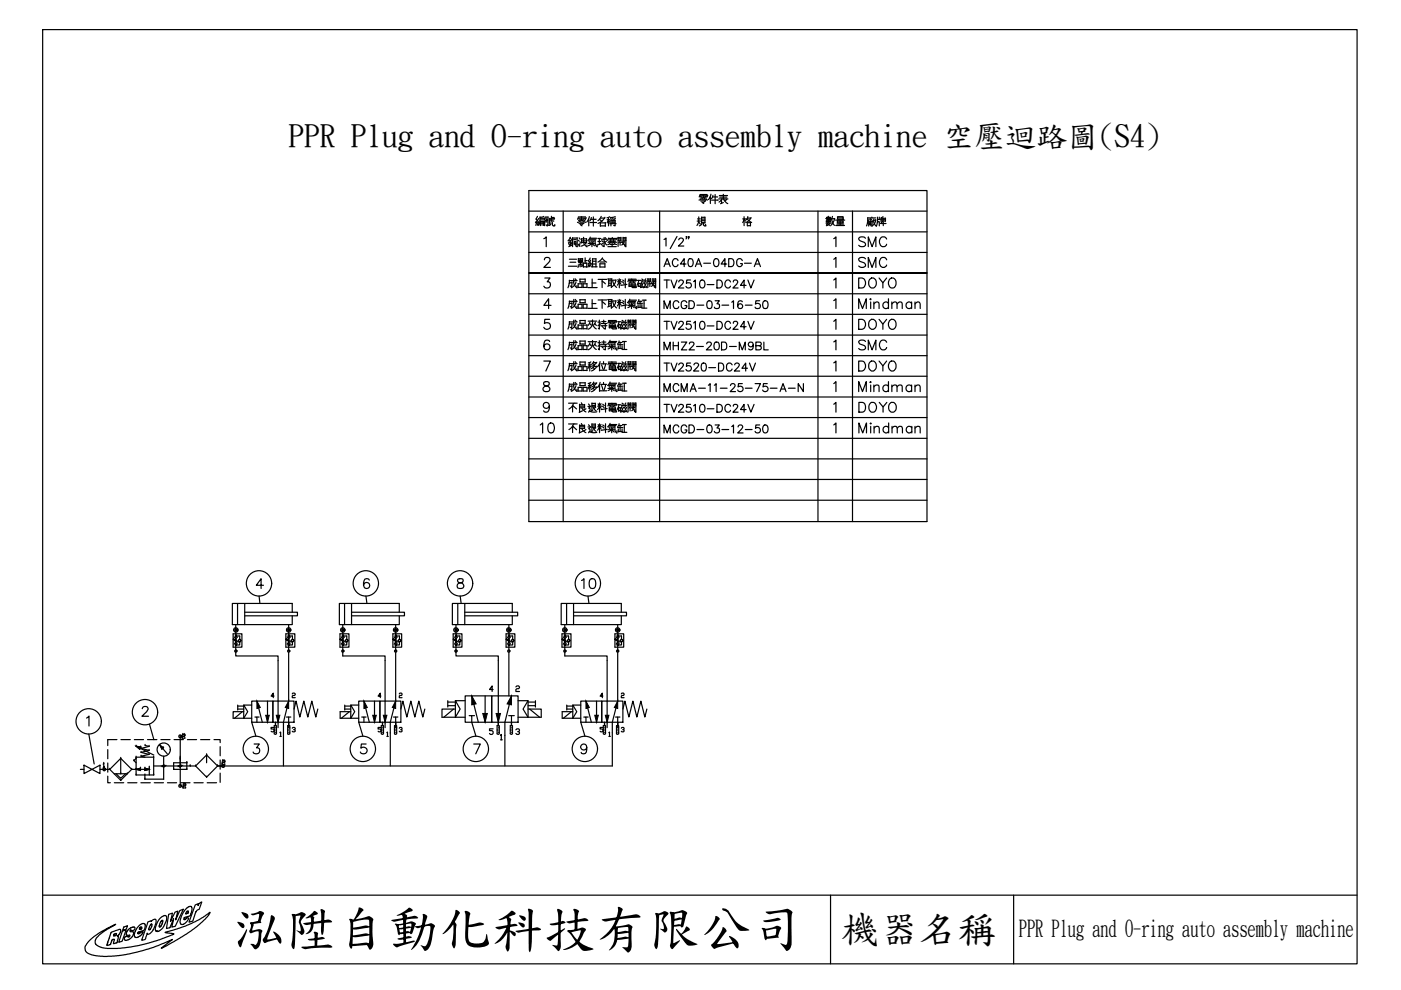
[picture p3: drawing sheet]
<svg xmlns="http://www.w3.org/2000/svg" width="297mm" height="210mm" viewBox="0 0 297 210" stroke-linecap="round" stroke-linejoin="round" font-family="sans-serif">
<path d="M9 6.3h278.7v198.1h-278.7z" fill="none" stroke="#000" stroke-width=".25"/>
<g fill="none" stroke="#000" stroke-width=".25">
<path d="M46.7 162.4h83.1M9 189.8h278.7M18.9 199.5l2.2-1.7 3.4-1.8-2.4 1.4-1.6 1.4-.3 .6v.6l.3 .4 1 .5 1.3 .2h2.8l3.9-.6 4.3-1.2 2.8-1.1 .3-.2-1.9-.3 3.1-.9 2.5-1 1.9-1 2.1-1.3-1 1.3-2.5 2.1-3 2-3.8 2.2 2.3-1.9-4.1 1.7-5.2 1.4-3.6 .4h-2.9l-1.8-.4-.9-.7v-1zM22.8 200h.1M24.2 198a.24 .24 0 0 1 .4-.1 .24 .24 0 0 1 .1 .3l-.2 .1a.24 .24 0 0 1-.2 .2 .24 .24 0 0 1-.2-.2zM25 198.6h.1M25 198.6l-.2 1.3-.7 .2 .1-.9h-.3l-.2 .2-.3 .9h-.3a.24 .24 0 0 1-.2 .2 .24 .24 0 0 1-.2-.2l.1-.3M25 198.6l-.1-.1 .4-.4 .3-.8a.26 .26 0 0 0-.1-.3 .26 .26 0 0 0-.4 .1l-1.5 .6-.8 2.3M25.9 197.4l.8-.2-.8 2.4-.7 .2zM26.2 196.6l.8-.3-.2 .7-.8 .2zM27.5 198.4h.1M27.6 197.3h.1"/>
<path d="M27.6 197.3a.3 .3 0 0 0 .2 .3 .3 .3 0 0 0 .3-.1l.2 .1v.5l-.2 .5-.6 .5-.6 .3h-.4l-.1-.2v-.4l.3-.2a.27 .27 0 0 1 .3-.1 .27 .27 0 0 1 .2 .2l.3-.3M27.6 197.3l.2-.1a.45 .45 0 0 0 .7 0 .45 .45 0 0 0-.1-.7l-1.2 .5-.5 .9a.46 .46 0 0 0 .7 .4l.1 .1M29.5 196.2l.9-.4a.67 .67 0 0 1 .3 1.1 .78 .78 0 0 1-.9 .6l-.3 .1a.23 .23 0 0 0-.3 .2 .23 .23 0 0 0 .2 .2 .23 .23 0 0 0 .3-.2l.7-.2-.8 .9-.5 .3-.5-.2-.1-.6 .1-.5zM29.7 196.6a.21 .21 0 0 1 .4 .1 .21 .21 0 0 1-.2 .2v.1a.2 .2 0 0 1-.4 0 .2 .2 0 0 1 .2-.3zM29.9 196.9h.1M31.4 195.5l.7-.3v.2l.4-.4 .4-.1a1.75 1.75 0 0 1-.2 1.9l-.9 1.2-.3 .1-.3-.3-.3 .9a.52 .52 0 0 1-.4 .6l-.5 .1zM32 196a.25 .25 0 0 1 .3 .1 .25 .25 0 0 1-.1 .3l-.3 .5a.21 .21 0 0 1-.3 .3 .21 .21 0 0 1 0-.4zM33.3 197.5h.1M33.8 194.8l1-.6a.53 .53 0 0 1 .6 .2 .53 .53 0 0 1-.1 .6l-.8 1.8-.8 .6-.5 .1-.3-.3 .1-.6zM34.2 195.3a.21 .21 0 0 1 .3-.1 .21 .21 0 0 1 0 .3l-.4 .9a.21 .21 0 0 1-.4 .1 .21 .21 0 0 1 .1-.4zM35.8 193.9l.8-.3-.5 1.8 1-2 .6-.2-.5 1.8 .9-1.9 .8-.3-1.7 3.6-.8 .2 .4-1.8-.8 1.9-.7 .2zM39.5 192.6l.7-.4a.61 .61 0 0 1 .5 .4 .61 .61 0 0 1-.1 .6l-.3 1-1.2 .4a.26 .26 0 0 0-.2 .3 .26 .26 0 0 0 .4 .2 .26 .26 0 0 0 .1-.4h.1a.27 .27 0 0 1 .4 0 .27 .27 0 0 1-.1 .4l-.9 .9h-.5l-.2-.3v-.7l.3-.8 .3-.8z"/>
<path d="M39.6 193.3a.22 .22 0 0 1 .4 .1 .22 .22 0 0 1-.3 .2l-.3 .1zM41.4 191.9l.7-.3-.1 .4 .2-.4 .6-.4-.7 1.6a1.22 1.22 0 0 0-.8 1.3l-.4 1.2-.8 .2zM176.1 189.8v14.6M214.9 189.8v14.6"/>
</g>
<!-- layer: CONNECTIONS -->
<g fill="none" stroke="#000" stroke-width=".25">
<circle cx="50" cy="133.6" r=".46"/>
<circle cx="50" cy="138" r=".22"/>
<circle cx="50" cy="133.6" r=".22"/>
<circle cx="61.2" cy="133.6" r=".46"/>
<circle cx="61.2" cy="138" r=".24"/>
<circle cx="61.2" cy="133.5" r=".24"/>
<circle cx="72.7" cy="133.6" r=".46"/>
<circle cx="72.7" cy="138" r=".24"/>
<circle cx="72.7" cy="133.5" r=".24"/>
<circle cx="83.9" cy="133.6" r=".22"/>
<circle cx="83.9" cy="138" r=".22"/>
<circle cx="83.9" cy="133.6" r=".47"/>
<circle cx="96.7" cy="138" r=".22"/>
<circle cx="96.7" cy="133.6" r=".22"/>
<circle cx="96.7" cy="133.6" r=".47"/>
<circle cx="107.9" cy="133.6" r=".24"/>
<circle cx="107.9" cy="138" r=".22"/>
<circle cx="107.9" cy="133.6" r=".47"/>
<circle cx="119.8" cy="133.6" r=".46"/>
<circle cx="119.8" cy="138" r=".24"/>
<circle cx="119.8" cy="133.5" r=".24"/>
<circle cx="131" cy="138" r=".22"/>
<circle cx="131" cy="133.6" r=".22"/>
<circle cx="131" cy="133.6" r=".47"/>
<circle cx="38.2" cy="156.1" r=".3"/>
<circle cx="22.1" cy="163.1" r=".29"/>
<circle cx="38.2" cy="166.6" r=".3"/>
<circle cx="47.3" cy="162.4" r=".3"/>
</g>
<!-- layer: 1 -->
<g fill="none" stroke="#000" stroke-width=".25">
<path d="M49.4 134.4h1.9v2.8h-1.9zM49.5 135.5l.4 .3-.4-.3 .5 .2-.1 .2zM49.6 135.1a1.01 1.01 0 0 1 0 1.5M49.9 135.8l-.4-.3 .4 .4 .1-.2-.5-.2 1 .7M50 136.8h.1M50 134.8v.1zM50 132.4v6.7h9v15.2M50 134.8h.8v.8M50.1 134.8h.1M50.4 135.1a1.01 1.01 0 0 0-.1 1.4M50.4 127.9v4.5M50.4 135.8l.4 .4 .4-.4"/>
<path d="M50.8 136.2v.6h-.8M51.9 129.8h11.2v.8h-11.2M51.9 127.9v4.5M60.6 134.4h1.9v2.8h-1.9zM60.6 135.5l.5 .3-.5-.3 .6 .2-.1 .2zM60.9 135.1a1.01 1.01 0 0 1 0 1.5M61.1 136.7l.2 .1zM61.2 136.8h.1M61.2 134.8h.1M61.2 135.8l-.6-.3 .5 .4 .1-.2-.6-.2 1.2 .7M61.2 134.8h.8v.8M61.2 132.4v5.6"/>
<path d="M61.2 138.3v10.3l-1.1 4.5v9.3M61.3 134.8h.1M61.6 135.1a.93 .93 0 0 0-.1 1.4M61.7 135.8l.3 .4 .4-.4M62 129.8v-1.9h-12.7v4.5h12.7v-1.8M62 136.2v.6h-.8M72.1 134.4h1.9v2.8h-1.9zM72.1 135.5l.4 .3-.4-.3 .5 .2-.1 .2zM72.3 135.1a1.01 1.01 0 0 1 0 1.5M72.6 136.7l.2 .1zM72.7 136.8h.1M72.6 135.8l-.5-.3 .5 .4 .1-.2-.6-.2 1.1 .7"/>
<path d="M72.7 134.8v.1zM72.7 132.4v6.7h8.9v15.2M72.7 134.8h.8v.8M72.7 134.8h.1M72.8 134.8h.1M73.1 135.1a.93 .93 0 0 0-.1 1.4M73.1 127.9v4.5M73.1 135.8l.4 .4 .4-.4M73.5 136.2v.6h-.8M74.5 129.8h11.3v.8h-11.3M74.5 127.9v4.5M83.3 134.4h1.9v2.8h-1.9z"/>
<path d="M83.3 135.5l.5 .3-.5-.3 .5 .2v.2zM83.6 135.1a1.01 1.01 0 0 1 0 1.5M83.8 134.8l.2 .1h-.2zM83.9 136.8h.1M83.8 134.8l.1 .1zM83.8 135.8l-.5-.3 .5 .4 .1-.2-.6-.2 1.1 .7M83.9 134.8h.8v.8M83.9 132.4v5.6M83.9 138.3v10.3l-1.2 4.5v9.3M83.9 134.8h.1M84 134.8h.1M84.2 135.1a.97 .97 0 0 0 0 1.4"/>
<path d="M84.4 135.8l.3 .4 .4-.4M84.7 129.8v-1.9h-12.7v4.5h12.7v-1.8M84.7 136.2v.6h-.8M96.1 134.4h1.8v2.8h-1.8zM96.1 135.5l.4 .3-.4-.3 .5 .2-.1 .2zM96.3 135.1a1.01 1.01 0 0 1 0 1.5M96.6 134.8l.2 .1h-.2zM96.7 136.8h.1M96.6 134.8l.1 .1zM96.6 135.8l-.5-.3 .5 .4 .1-.2-.6-.2 1.1 .7M96.7 132.4v6.7h8.9v14.8M96.7 134.8h.8v.8"/>
<path d="M96.8 134.8h.1M97 135.1a.97 .97 0 0 0 0 1.4M97.1 127.9v4.5M97.1 135.8l.4 .4 .4-.4M97.5 136.2v.6h-.8M98.5 129.8h11.3v.8h-11.3M98.5 127.9v4.5M107.3 134.4h1.9v2.8h-1.9zM107.3 135.5l.5 .3-.5-.3 .6 .2-.1 .2zM107.5 135.1a.97 .97 0 0 1 .1 1.5M107.9 136.8h.1M107.9 135.8l-.6-.3 .5 .4 .1-.2-.6-.2 1.1 .7"/>
<path d="M107.9 132.4v5.6M107.9 138.3v9.2M107.9 134.8h.8v.8M107.9 134.8h.1M108 134.8h.1M108.2 135.1a.97 .97 0 0 0 0 1.4M108.4 135.8l.3 .4 .3-.4M108.6 129.8v-1.9h-12.7v4.5h12.7v-1.8M108.7 136.2v.6h-.8M119.2 134.4h1.9v2.8h-1.9zM119.2 135.5l.4 .3-.4-.3 .5 .2-.1 .2zM119.4 135.1a1.01 1.01 0 0 1 0 1.5"/>
<path d="M119.7 136.7l.1 .1zM119.8 136.8h.1M119.7 135.8l-.5-.3 .5 .4 .1-.2-.6-.2 1.1 .7M119.7 134.8v.1zM119.7 132.4v6.7h9v15.2M119.7 134.8h.9v.8M119.8 134.8h.1M119.9 134.8h.1M120.1 135.1a.93 .93 0 0 0 0 1.4M120.1 127.9v4.5M120.2 135.8l.4 .4 .3-.4M120.6 136.2v.6h-.9"/>
<path d="M121.6 129.8h11.2v.8h-11.2M121.6 127.9v4.5M130.4 134.4h1.8v2.8h-1.8zM130.4 135.5l.4 .3-.4-.3 .5 .2-.1 .2zM130.6 135.1a1.01 1.01 0 0 1 0 1.5M130.9 134.8l.1 .1h-.1zM131 136.8h.1M130.9 134.8l.1 .1zM130.9 135.8l-.5-.3 .5 .4 .1-.2-.6-.2 1.1 .7M131 134.8h.8v.8M131 132.4v5.6M131 138.3v10.3l-1.2 4.5v9.3"/>
<path d="M131 134.8h.1M131.1 134.8h.1M131.3 135.1a.97 .97 0 0 0 0 1.4M131.4 135.8l.4 .4 .4-.4M131.7 129.8v-1.9h-12.7v4.5h12.7v-1.8M131.8 136.2v.6h-.8M22.8 158.9v2M24.8 156.8h-2v1.3M25.6 156.8h2M28.5 156.8h1.9M28.9 158.2l3.7 1.9M28.9 158.2h.1"/>
<path d="M28.9 158.2l.7 .6M28.9 158.2l.9 .2M29.6 158.8h.1M29.8 158.4h.1M29.8 158.4l-.2 .4M29.9 159.5h.1M29.9 158.7h.1M29.9 159.5l1.7 .4M29.9 158.7l1.7 .4M30.8 158h.1M30.8 158l.8 .3M31.3 156.8h2"/>
<path d="M31.6 159.1h.1M31.6 158.3h.1M31.6 159.9h.1M31.6 159.1l-1.7 .4M31.6 158.3l-1.7 .4M31.6 159.9l-1.7 .4M33.9 158h.1M33.9 158l.8 .6M33.9 158l.4 .8M34 158.1l1.5 1.8M34.1 156.8h2M34.3 158.8h.1"/>
<path d="M34.7 158.6h.1M34.7 158.6l-.4 .2M36.9 156.8h2M38.2 156.1h.1M38.2 156.1v10.5M38.6 156.3h.1M38.6 156.5h.1M38.6 156.3v.2M38.6 156.5h.6M38.8 155.7h.1M38.8 156.1h.1M38.8 155.7l-.2 .1"/>
<path d="M38.8 155.7h.3M38.8 156.1h.3M38.8 156.1l-.2 .2M39.1 155.7h.1M39.1 156.1h.1M39.1 155.7l.1 .1M39.2 155.8h.1M39.2 156h.1M39.2 156.5h.1M39.2 155.8v.2M39.2 156l-.1 .1M39.7 156.8h2"/>
<path d="M42.5 156.8h2M45.4 156.8h1.3v.7M46.7 158.3v1.9M50.4 149.5v1.1M50.4 149.7h1.3M50.4 150.3h1.3M51.4 150.9l-1.7 1.4M51.7 149.5v2.8h1.7M53.4 148.6h4.5v4.5h-4.5zM53.4 149.5h-1.7l.8 1.4-.8 1.4h-2.3v-1.4h2.3M54 152h.5v1.1M54.5 148.6l1.1 4.5"/>
<path d="M54.5 152h.4M56.7 148.6v4.5M57.9 148.6h4.4v4.5h-4.4zM58.2 153.9h.4v1.7l-.2 .1-.2-.1zM58.2 154.8h.2M58.4 154.3h.2M58.4 155.3h.2M58.4 153.1v.8M60.7 152h.5v2.3h.3M61 153.9h.5v1.7l-.3 .1-.2-.1zM61 154.8h.2M61.2 155.3h.3"/>
<path d="M61.2 152h.5M62.3 150.3l.5-1.7 .8 3.4 .8-3.4 .9 3.4 .8-3.4 .9 3.4 .4-1.7M73.1 149.7h1.3M73.1 150.3h1.3M73.1 149.5v1.1M74.1 150.9l-1.7 1.4M74.4 149.5v2.8h1.7M76.1 148.6h4.4v4.5h-4.4zM76.1 149.5h-1.7l.8 1.4-.8 1.4h-2.3v-1.4h2.3M76.7 152h.5v1.1M77.2 152h.4M77.2 148.6l1.1 4.5"/>
<path d="M79.4 148.6v4.5M80.5 148.6h4.5v4.5h-4.5zM80.8 153.9h.5v1.7l-.2 .1-.3-.1zM80.8 154.8h.3M81.1 154.3h.2M81.1 155.3h.2M81.1 153.1v.8M83.4 152h.5v2.3h.2M83.6 153.9h.5v1.7l-.2 .1-.3-.1zM83.6 154.8h.3M83.9 155.3h.2M83.9 152h.5"/>
<path d="M85 150.3l.4-1.7 .9 3.4 .8-3.4 .9 3.4 .8-3.4 .8 3.4 .5-1.7M94.9 148.6v1.3M94.9 148.9h1.6M94.9 149.6h1.6M96.2 150.3l-2.1 1.8M96.5 148.6v3.5h2.1M98.6 147.5h5.7v5.6h-5.7zM98.6 148.6h-2.1l1.1 1.7-1.1 1.8h-2.8v-1.8h2.8M99.5 151.7h.5v1.4M100 147.5l1.4 5.6M100.1 151.7h.5M102.9 147.5v5.6"/>
<path d="M104.3 147.5h5.5v5.6h-5.5zM105.4 153.9h.5v1.7l-.3 .1-.2-.1zM105.4 154.8h.2M105.6 154.3h.3M105.6 155.3h.3M107.9 151.7h.5v2.2M108.2 153.9h.5v1.7l-.3 .1-.2-.1zM108.2 154.8h.2M108.4 151.7h.6M108.4 147.5l-1.4 5.6v9.3M108.4 154.3h.3M108.4 155.3h.3"/>
<path d="M109.8 148.6h2.2l-1.1 1.7 1.1 1.8h2.8v-1.8h-2.8M112 148.6v3.5h-2.2M112 148.9h1.5M112 149.6h1.5M112.3 150.3l2.1 1.8M113.5 148.6v1.3M120.2 149.7h1.2M120.2 150.3h1.2M120.2 149.5v1.1M121.1 150.9l-1.6 1.4M121.4 149.5v2.8h1.7M123.1 148.6h4.5v4.5h-4.5z"/>
<path d="M123.1 149.5h-1.7l.9 1.4-.9 1.4h-2.2v-1.4h2.2M123.8 152h.4v1.1M124.2 152h.5M124.2 148.6l1.2 4.5M126.5 148.6v4.5M127.6 148.6h4.5v4.5h-4.5zM127.9 153.9h.5v1.7l-.2 .1-.3-.1zM127.9 154.8h.3M128.2 154.3h.2M128.2 155.3h.2M128.2 153.1v.8M130.5 152h.5v2.3h.2"/>
<path d="M130.7 153.9h.5v1.7l-.2 .1-.3-.1zM130.7 154.8h.3M131 155.3h.2M131 152h.4M132.1 150.3l.4-1.7 .8 3.4 .9-3.4 .8 3.4 .9-3.4 .8 3.4 .4-1.7M17 163.1h.8M17.8 162.2l1.7 .9-1.7 .9zM19.5 163.1l1.7-.9v1.8zM21.2 163.1h2.1M21.9 162.7h.2M22 161.9h.1M22 162.7h.1"/>
<path d="M22 161.9l-.1 .1M22 161.9v.8M22.1 163.1h.1M22.1 162.7h.1M22.8 164.6v1.4h.6M22.8 161.8v1.9M23.3 163.1h.1M23.3 163.1l2.3 2.4M24.2 164.1h2.8M24.2 166h2M24.6 164.1l1 .9 1-.9M25.6 165.5h.1"/>
<path d="M25.6 160.8h.1M25.6 164.1h.1M25.6 160.8l-2.3 2.3M25.6 160.8v3.3M25.6 160.8l2.3 2.3M27 164.1h.1M27.1 166h1.9M27.9 163.1h.1M27.9 163.1l-2.3 2.4M27.9 163.1h3.8M28.4 161.3h.1M28.4 161.3l.5 .4"/>
<path d="M28.9 160.8h.1M28.9 163.1h.1M28.9 164.3h.1M28.9 160.5h.1M28.9 160.8l-.5 .5M28.9 160.5h3.7M28.9 164.3h3.7M28.9 163.1l.9 .2M28.9 160.5v3.8M29.8 162.9h.1M29.8 163.3h.1M29.8 162.9l-.9 .2"/>
<path d="M29.8 162.9v.4M29.9 166h2M29.9 160.3h.1M29.9 160.3l.8 .2M30.7 164.3h.1M30.7 163.3h.1M30.7 162.9h.1M30.7 165.2h.1M30.7 162.9v.4M30.7 164.3v.9M30.7 162.9l1 .2M31.7 163.1h.1"/>
<path d="M31.7 162.7h.1M31.7 163.1l-1 .2M31.7 162.7v1.6M32.6 160.5h.1M32.6 162.4h7.7M32.6 164.3h.1M32.6 160.5v3.8M32.7 166h2M34.7 162.4h.1M34.7 162.4v2.8h-4M34.7 160.3v2.1M35.5 166h2"/>
<path d="M36.8 163.1h.1M36.8 163.1h2.8M38.2 166.6h.1M38.2 160.9h.1M38.2 160.5h.1M38.3 166h2M38.4 162.4h.1M38.8 166.8h.1M38.8 167.1h.1M38.8 166.8v.3M38.8 167.1h.6M39 166.2h.1"/>
<path d="M39 166.6h.1M39 166.2l-.2 .1M39 166.2h.2M39 166.6h.2M39 166.6l-.2 .2M39.2 166.2h.1M39.2 166.6h.1M39.2 166.2l.2 .1M39.4 166.3h.1M39.4 166.5h.1M39.4 167.1h.1M39.4 166.3v.2"/>
<path d="M39.4 166.5l-.2 .1M39.6 161.7h.1M39.6 163.1h.1M39.6 161.7h-2.8v1.4M39.6 161.7v1.4M40.3 162.4h.1M40.3 162.4h1.2M41.1 166h2M41.5 162.4h.1M41.5 162.4l2.3 2.4M43.8 164.8h.1M43.8 160.1h.1"/>
<path d="M43.8 160.1l2.3 2.3M43.8 160.1v1.6M43.8 160.1l-2.3 2.3M43.9 166h2M45.2 162.4h.1M46.1 162.4h.1M46.1 162.4l-2.3 2.4M46.1 162.4h1.2M46.7 161.1v2M46.7 163.9v2M47.1 161.8h.1M47.1 162.1h.1"/>
<path d="M47.1 161.8v.3M47.1 162.1h.6M47.2 161.3h.1M47.2 161.7h.1M47.2 161.3l-.1 .1M47.2 161.3h.3M47.2 161.7h.3M47.2 161.7l-.1 .1M47.3 162.4h.1M47.5 161.3h.1M47.5 161.7h.1M47.5 161.3l.2 .1"/>
<path d="M47.7 161.4h.1M47.7 161.6h.1M47.7 162.1h.1M47.7 161.4v.2M47.7 161.6l-.2 .1"/>
<circle cx="50" cy="134.9" r=".08"/>
<circle cx="50" cy="136.7" r=".07"/>
<circle cx="50" cy="136.7" r=".11"/>
<circle cx="50" cy="134.9" r=".11"/>
<circle cx="50.8" cy="135.8" r=".23"/>
<circle cx="61.2" cy="136.7" r=".13"/>
<circle cx="61.2" cy="134.9" r=".13"/>
<circle cx="61.2" cy="134.9" r=".08"/>
<circle cx="62" cy="135.8" r=".22"/>
<circle cx="72.7" cy="136.7" r=".13"/>
<circle cx="72.7" cy="134.9" r=".13"/>
<circle cx="72.7" cy="134.9" r=".08"/>
<circle cx="73.5" cy="135.8" r=".23"/>
<circle cx="83.9" cy="136.7" r=".09"/>
<circle cx="83.9" cy="134.9" r=".13"/>
<circle cx="83.9" cy="136.7" r=".11"/>
<circle cx="84.7" cy="135.8" r=".24"/>
<circle cx="96.7" cy="136.7" r=".13"/>
<circle cx="96.7" cy="136.8" r=".08"/>
<circle cx="96.7" cy="134.9" r=".13"/>
<circle cx="97.5" cy="135.8" r=".24"/>
<circle cx="107.9" cy="136.7" r=".07"/>
<circle cx="107.9" cy="134.9" r=".12"/>
<circle cx="107.9" cy="136.7" r=".11"/>
<circle cx="107.9" cy="134.9" r=".07"/>
<circle cx="107.9" cy="134.9" r=".08"/>
<circle cx="108.7" cy="135.8" r=".24"/>
<circle cx="119.7" cy="136.7" r=".13"/>
<circle cx="119.7" cy="134.9" r=".13"/>
<circle cx="119.8" cy="134.9" r=".08"/>
<circle cx="120.6" cy="135.8" r=".22"/>
<circle cx="131" cy="136.7" r=".13"/>
<circle cx="131" cy="136.7" r=".09"/>
<circle cx="131" cy="134.9" r=".13"/>
<circle cx="131.8" cy="135.8" r=".24"/>
<circle cx="34.7" cy="158.9" r="1.39"/>
<circle cx="34.7" cy="162.4" r=".19"/>
<circle cx="38.2" cy="162.4" r=".19"/>
</g>
<g fill="#000" stroke="#000" stroke-width=".21">
<path d="M28.9 158.2l.9 .2-.2 .4zM33.9 158l.8 .6-.4 .2zM54.5 148.6l.7 1.4-.7 .2zM56.3 151.7h.8l-.4 1.4zM58.6 151.7h.7l-.3 1.4zM61.2 148.6v1.6l-.7-.2zM77.2 148.6l.7 1.4-.7 .2zM79 151.7h.8l-.4 1.4zM81.3 151.7h.7l-.4 1.4zM83.9 148.6v1.6l-.7-.2zM100 147.5l1 1.7-1 .3zM102.3 151.3h1l-.4 1.8z"/>
<path d="M105.2 151.3h.9l-.5 1.8zM108.4 147.5v2l-.9-.3zM124.2 148.6l.8 1.4-.8 .2zM126.1 151.7h.8l-.4 1.4zM128.3 151.7h.8l-.4 1.4zM131 148.6v1.6l-.8-.2zM28.9 163.1l.9-.2v.5zM30.7 162.9l1 .2-1 .3zM34.5 162.4h.4l-.3 .1zM34.6 162.3h.2l-.3 .1zM34.6 162.3h.2zM34.5 162.4l.3-.1 .1 .1z"/>
<path d="M38 162.4h.4l-.3 .1zM38.1 162.5h.2zM38 162.4l.3-.1 .1 .1zM38.1 162.5l.3-.1z"/>
<path d="M34.6 162.5h.2zM34.6 162.5l.3-.1z"/>
<path d="M38.1 162.3l-.1 .1 .3-.1zM38.1 162.3h.2z"/>
</g>
<g fill="none" stroke="#000" stroke-width=".25">
<path d="M112.1 40.4h84.4v70.2h-84.4zM112.1 53.5h84.4M112.1 49.2h84.4M112.1 44.8h84.4M115.5 58.9h1.1l-.6 .8a.71 .71 0 0 1 .5 1.2 .71 .71 0 0 1-1.2-.2M119.4 44.8v65.8M120.7 59.5h1.7M120.7 59.4v.7M120.7 60h.6M121.3 59.8l-.1 .9-.3-.1M121.6 59.7a1.59 1.59 0 0 0 .7 1.3v-.4M121.7 59.1v.6"/>
<path d="M121.9 59.1l.3 .3M122.1 59.8a1.71 1.71 0 0 1-1 1.2M123 59.2v.6h1.1M123 59.2h1.1M123 59.8h.1M124.1 59.2v.6M124.7 51.6h1.3M124.8 51.1h1.4M125 50.7h1.4M125.1 47.2h1.4M125.1 50.5h1.4M125.3 46.5h1.1"/>
<path d="M125.4 56.6h1.2M125.4 51.6l.6 .5M125.5 59.2v1.8M125.6 54.9l.8-.1v1.8M125.6 56h.8M125.6 55.4h.8M125.8 51.2l-.2 .3M126.2 50.9v1l.4 .4M126.6 51.8v.5M126.8 50.6h.6M126.8 51.2h.6M126.8 59.2h1.8"/>
<path d="M127.1 50.6v1.2M127.1 46.5l.5 .5M127.2 56.7v-.8h1.1v.8M127.2 56.6h1.1M127.2 55.6h1.1M127.3 47.2v.8M127.3 47.9h1M127.4 47.3h.9M127.4 46.2h.8M127.4 51.7l-.6 .2M127.5 45.9l-.7 .9M127.5 50.7h1.2"/>
<path d="M127.6 51l.3 .3M127.6 59.6l.7 .6M127.7 59.2v1.8M127.7 54.8l.9 .8M127.7 54.7l-.9 .9M127.9 51.5l-.4 .4M128.1 50.3v2l-.4-.2M128.2 51.2l.5 .8M128.3 46.1l-.5 .6-1 .7M128.3 47.2v.8M128.3 50.4l.2 .2M128.6 51.1l-.3 .3"/>
<path d="M128.7 46.6h.6M128.8 59.2h1M128.9 52.3h1.8M128.9 51.4h1.9M129 46.6l-.3 .7M129 46.2v1.7M129 50.6h1.8M129 46.6l.3 .5M129.1 51.2h1.4M129.1 59.2v1.4M129.1 50.5l-.3 .5M129.1 59.5h.5"/>
<path d="M129.1 50.9h1.4M129.3 46l-.6 .2M129.3 47.4h1.3M129.4 51.8h.8M129.4 46.2l.2 .3M129.5 51.3l-.6 .6M129.5 50.6v.8M129.5 46.7v1.2M129.5 46.7h.9M129.5 47.1h.9M129.6 59.2v1.8M129.8 51.5v.8"/>
<path d="M129.8 59.4h.8M129.8 46.2l.2 .2M129.8 50.3v.2M129.9 59.5l.4 1 .4 .4M129.9 46.6v.8M130.1 51.3l.6 .6M130.1 50.6v.8M130.4 46.7v1.2l-.3-.1M130.4 45.9l-1 .2M130.5 46.2l-.3 .3M130.6 59.3l-.2 .7-.7 .9M130.8 50.5l-.2 .4"/>
<path d="M130.9 59.7h.9M131 59.3l.2 .3M131 50.3v2M131 50.4h.6M131 50.9h.6M131 50.6h.6M131.3 59.7l-.4 .8M131.3 59.1v1.9M131.4 59.9l.2 .4M131.5 51.3v.7M131.5 51l-.3 .5M131.6 59.3l-.2 .3"/>
<path d="M131.6 50.3v.6M131.9 51l.1 .6 .5 .3M132 59.7l.3 .4M132 59.4l.3 .2M132.1 50.4h.6M132.1 50.9h.6M132.1 50.6h.6M132.1 51.1l.2 .1M132.1 50.3v.6M132.3 51.4l-.5 .5M132.5 51.3l-.9 .1M132.5 51.7v.3"/>
<path d="M132.6 59.1v1.9M132.7 50.3v2l-.3-.2M133.2 59.2h1.7M133.3 59.5h1.6M133.3 59.4l-.2 .3M133.4 59.6l.3 .1M133.8 59.8l-.5 .2M134 59.2v1.6M134.2 59.8l.5 .2M134.6 59.6l-.4 .1M134.9 59.4l-.1 .2M135.2 59.5h.7"/>
<path d="M135.4 59.4l-.4 1.1M136 59.6h1.1M136.1 59.2l.3 .2M136.2 59.5l-.3 .6M136.4 59.9l-.6 1 .6-.1M136.8 59.5l-.2 .5M136.9 59.1l-.2 .3M137.1 59.9l-.6 1 .6-.1M137.4 59.1v1.9M137.4 59.2h.6M137.4 59.7h.6M137.4 59.4h.6"/>
<path d="M137.8 59.7l-.3 .5M138 59.1v.5M138.2 59.8l.2 .5 .4 .4M139.9 44.8v65.8M173.4 44.8v65.8M176.8 55l.4-.4v2.1M176.8 59.4l.4-.5v2.2M180.7 44.8v65.8M196.5 57.9h-84.4h84.4M112.1 71h84.4M112.1 66.6h84.4M112.1 62.3h84.4"/>
<path d="M112.1 79.8h84.4M112.1 75.4h84.4M115.3 76.6h1.4l-1 2.1M116.5 67.7h-1l-.1 .9a.74 .74 0 0 1 1.1 0 .74 .74 0 0 1-.1 1.1 .74 .74 0 0 1-1.1-.3M116.5 72.4a.61 .61 0 0 0-.5-.3 .61 .61 0 0 0-.6 .4 1.15 1.15 0 0 0 .5 1.7 .66 .66 0 0 0 .7-.7 .66 .66 0 0 0-.6-.6 .66 .66 0 0 0-.7 .6M116.8 64.7h-1.5l1-1.4v2.1M120.7 60.1l-.3 .9M120.7 64.4l-.3 1M120.7 68.8l-.3 1M120.7 73.2l-.3 .9M120.7 77.6l-.3 1M120.7 63.9h1.7"/>
<path d="M120.7 68.3h1.7M120.7 72.6h1.7M120.7 77.1h1.7M120.7 63.8v.6M120.7 68.2v.6M120.7 72.5v.7M120.7 77v.7M120.7 64.3h.6M120.7 68.7h.6M120.7 73.1h.6M120.7 77.5h.6M120.9 69.4l.3 .1"/>
<path d="M120.9 78.2l.3 .2M121.3 64.2l-.1 .9-.3-.1M121.3 68.5l-.1 1M121.3 72.9l-.1 1-.3-.1M121.3 77.4l-.1 1M121.6 64.1a1.59 1.59 0 0 0 .7 1.3v-.5M121.6 68.5a1.59 1.59 0 0 0 .7 1.3v-.5M121.6 72.9a1.59 1.59 0 0 0 .7 1.3M121.6 77.3a1.59 1.59 0 0 0 .7 1.3v-.4M121.7 63.5v.6M121.7 67.9v.6M121.7 72.2v.7"/>
<path d="M121.7 76.7v.7M121.9 63.5l.3 .3M121.9 67.9l.3 .3M121.9 72.2l.3 .3M121.9 76.7l.3 .3M122.1 64.1a1.71 1.71 0 0 1-1 1.3M122.1 68.5a1.71 1.71 0 0 1-1 1.3M122.1 72.9a1.71 1.71 0 0 1-1 1.2M122.1 77.4a1.71 1.71 0 0 1-1 1.2M122.3 73.7v.5M122.6 60.1v.9l.8-.1v-.8M122.6 60.2h.8"/>
<path d="M122.6 64.5h.8v.9h-.8zM122.6 68.8v.9M122.6 68.9h.8M122.6 69.7h.8M122.6 73.3v.8M122.6 73.3h.8M122.6 74.1h.8M122.6 77.7v.9M122.6 77.7h.8M122.6 78.5h.8M123 63.5v.7h1.1M123 63.6h1.1"/>
<path d="M123 67.9v.7h1.1M123 68h1.1M123 76.7v.7h1.1M123 76.8h1.1M123 64.2h.1M123 68.6h.1M123 73h.1M123 77.4h.1M123.4 68.8v.9M123.4 73.3v.8M123.4 77.7v.9M123.6 60.1v.8h.8v-.8"/>
<path d="M123.6 60.2h.8M123.6 64.5h.8v.8h-.8zM123.6 69.7h.8M123.6 68.9h.8M123.6 68.8v.9M123.6 74.1h.8M123.6 73.3h.8M123.6 73.3v.8M123.6 78.5h.8M123.6 77.7h.8M123.6 77.7v.9M124.1 63.5v.7"/>
<path d="M124.1 67.9v.7M124.1 73h-1.1v-.7h1.1v.7M124.1 76.7v.7M124.4 68.8v.9M124.4 73.3v.8M124.4 77.7v.9M124.7 61h1.9M124.7 65.4h1.9M124.7 68.1h1.8M124.7 72.4h1.8M124.7 77.4h.7M125 76.9v1.8"/>
<path d="M125 68.6l.3 .3M125 73l.3 .3M125.1 68.3l-.4 .7M125.1 72.7l-.4 .7M125.3 77.9l-.3-.5-.3 .7M125.3 76.7l-.6 .3M125.5 60h.9M125.5 63.5v1.9M125.5 64.4h.9M125.6 68.6a1.29 1.29 0 0 1-.9 1.2M125.6 73a1.29 1.29 0 0 1-.9 1.2M125.6 68.8l.3 .5 .5 .4"/>
<path d="M125.6 73.1l.3 .6 .5 .4M125.6 67.8v.8M125.6 72.2v.8M125.7 77.1l.4 .3M125.8 77.9l.3 .4M125.8 76.9h.7M125.9 76.6l-.5 .6M126 77.7h.6M126.1 77.5l-.7 .7M126.1 68.6l.3 .4M126.1 73l.3 .4M126.2 68.3l-.4 .6"/>
<path d="M126.2 72.7l-.4 .6M126.5 76.8l-.4 .5-.7 .4M126.6 77.6l-.5 .6-.7 .5M126.8 68.3h.5M126.8 72.7h.5M126.8 63.6h1.8M127.1 67.9v1.9l-.2-.2M127.1 72.2v2l-.2-.2M127.1 77.2v1.4M127.2 76.7l-.5 1.1M127.2 78.5h1.4M127.3 68.7l-.5 .4"/>
<path d="M127.3 73.1l-.5 .3M127.4 69.1h1.3M127.4 73.4h1.3M127.4 77.1h1.2M127.5 68.6h1.2M127.5 73h1.2M127.6 77.4l.2 .8M127.6 68.2h.9M127.6 72.5h.9M127.6 64l.7 .5M127.7 63.6v1.8M127.7 69.2l.2 .2"/>
<path d="M127.7 73.6l.2 .2M128 76.7v.4M128 67.9v.7M128 72.2v.8M128.3 68.7v1.1l-.3-.1M128.3 73.1v1.1l-.3-.1M128.4 77.2l-.4 1.2M128.8 63.5h1M128.9 73.5h1.3M129 68h1.7M129 76.8h1.7M129 68.2h1.7"/>
<path d="M129 73h1.4M129 77.1h1.7M129.1 63.5v1.5M129.1 60h.5M129.1 64.4h.5M129.1 63.9h.5M129.1 68.1l-.2 .4M129.1 77l-.2 .3M129.1 73.1l.3 .3M129.2 69.5v-.5h1.3v.5M129.2 69.5h1.3M129.2 69.2h1.3"/>
<path d="M129.2 72.6h1.4M129.2 78.4v-.6h1.3v.6M129.2 78.3h1.3M129.2 78h1.3M129.2 68.3l.3 .1M129.2 77.2l.3 .1M129.4 72.2l-.6 .7M129.4 72.4h1.4M129.6 60.4l-.8 .3M129.6 64.8l-.8 .3M129.6 68.6l-.5 .1M129.6 77.4l-.5 .2"/>
<path d="M129.6 63.5v1.9M129.6 73.5l.6 .5M129.6 73.5l-.7 .5M129.7 73v1.2M129.8 63.8h.8M129.8 68v1.6M129.8 76.8v1.6M129.9 63.8l.4 1 .4 .5M130 68.6l.5 .1M130 77.4l.5 .2M130 73.1l-.2 .3M130.4 72.8v.7"/>
<path d="M130.4 68.3l-.4 .2M130.4 77.2l-.4 .1M130.4 73.5l.4 .7M130.6 63.7l-.2 .7-.7 .9M130.7 69.5v.2h-.7l-.3-.2M130.7 78.3v.3h-.7l-.3-.2M130.8 68.1l-.2 .3M130.8 77l-.2 .2M130.8 73.7v.5M130.9 64.1h.9M130.9 73.1h1.1M131 68.2h.6"/>
<path d="M131 77.1h.6M131 63.6l.2 .4M131.1 73.9h.8M131.1 73.3v.7M131.1 69.5v-.7h.4v.7h-.4M131.1 78.3v-.6h.4v.6l-.4 .1M131.2 72.6h.7M131.2 68.2l-.4 1.1M131.2 77l-.4 1.1M131.3 72.3l-.3 .6M131.3 64.1l-.4 .8M131.3 63.5v1.9"/>
<path d="M131.4 64.3l.2 .3M131.5 72.6v1.3M131.5 69.5h.1M131.5 78.3v.1M131.6 63.6l-.2 .4M131.7 68.8l.3 .4M131.7 77.6l.3 .4M131.8 68.3h1.1M131.8 77.2h1.1M131.9 74.1h1M131.9 67.9l.3 .2M131.9 73.3v.7"/>
<path d="M131.9 76.7l.3 .3M131.9 68.3l-.2 .5M131.9 77.1l-.2 .6M132 64.1l.3 .3M132 72.4h.8M132 63.8l.3 .2M132.1 69.4l.2 .3 .5-.1M132.1 78.3l.2 .3 .5-.1M132.2 69.6l-.6 .1M132.2 78.5l-.6 .1M132.2 68.7l-.6 1M132.2 77.6l-.6 1"/>
<path d="M132.4 72.4v1.7M132.4 68.8l.3 .4M132.4 77.6l.3 .4M132.6 63.5v1.9M132.6 68.3l-.2 .5M132.6 77.1l-.2 .5M132.7 67.9l-.2 .3M132.7 76.7l-.2 .3M132.7 69.4l.3 .4M132.7 78.3l.3 .3M132.9 68.7l-.6 1M132.9 77.6l-.6 1"/>
<path d="M132.9 60.3l-1.3 .2M132.9 64.7l-1.3 .2M133.1 65.2l.7-.5 .7 .5M133.1 64.7h1.3M133.2 67.8v1.9M133.2 76.6v2M133.2 67.9h.6M133.2 68.4h.6M133.2 68.2h.6M133.2 76.7h.6M133.2 77.3h.6M133.2 77h.6"/>
<path d="M133.3 64.2h1.3M133.3 64.4l.3 .2M133.4 60.2h1.3M133.4 60.2v.5h1.3v-.5M133.4 60.5h1.3M133.4 63.9h1.4M133.5 63.4l-.5 .8M133.5 63.6h1.4M133.6 68.8v.7M133.6 77.7v.7M133.6 68.5l-.3 .5M133.6 77.3l-.3 .5"/>
<path d="M133.8 67.8v.6M133.8 76.6v.6M133.9 64.2v1.2M134 68.6l.2 .5 .4 .4M134 77.4l.2 .5 .4 .4M134.2 67.9h.6M134.2 68.4h.6M134.2 68.2h.6M134.2 68.6l.2 .1M134.2 67.8v.6M134.2 76.6v.6M134.2 76.7h.6"/>
<path d="M134.2 77.3h.6M134.2 77h.6M134.2 77.4l.2 .1M134.3 64.4l-.3 .2M134.4 68.9l-.5 .6M134.4 77.7l-.5 .6M134.6 64.7l.4 .7M134.6 64.1v.6M134.6 68.8l-.9 .1M134.6 69.2v.3M134.6 78v.3M134.6 77.6l-.9 .1"/>
<path d="M134.8 67.8v2l-.3-.2M134.8 76.6v2.1l-.3-.2M134.9 60.7v.3h-.7l-.2-.3M135 65v.5M135.1 64.3h1.1M135.3 65.2h.8M135.3 64.6v.6M135.3 60.1h.4v.6l-.4 .1zM135.4 63.9h.7M135.5 63.5l-.4 .6M135.7 63.9v1.3M135.7 60.7v.1"/>
<path d="M135.9 60l.3 .4M136.1 65.3h1M136.1 64.6v.6M136.2 63.6h.8M136.3 60.7l.2 .3M136.6 63.6v1.7M136.6 60l.3 .4M137 60.7l.2 .3M137.8 60.1v.7M138.6 60.1l-.5 .6M138.8 60l-.9 .2M176.8 63.7l.4-.4v2.1"/>
<path d="M176.8 68.1l.4-.4v2.1M176.8 72.5l.4-.4v2.1M176.8 76.9l.4-.3v2.1M112.1 92.9h84.4M112.1 88.5h84.4M112.1 84.2h84.4M112.1 97.3h84.4M115.3 81a.42 .42 0 0 0 .3 .7 .94 .94 0 0 1 1 .9 .76 .76 0 0 1-.9 .5 .76 .76 0 0 1-.6-.8 1.41 1.41 0 0 1 1.3-.7v-.4a.75 .75 0 0 0-1.1-.2zM116.5 86a.66 .66 0 0 1-.9 .6 .66 .66 0 0 1-.3-1 .66 .66 0 0 1 1.1 0 1.66 1.66 0 0 1-.3 1.7 .64 .64 0 0 1-.8-.2M120.6 85.5h1.8M120.6 89.9h1.8M120.7 82l-.3 1"/>
<path d="M120.7 81.5h1.7M120.7 81.4v.7M120.7 81.9h.6M120.9 82.6l.3 .1M121.3 81.7l-.1 1M121.6 85.5a1.88 1.88 0 0 1-1 1.2M121.6 89.9a1.88 1.88 0 0 1-1 1.2M121.6 81.7a1.59 1.59 0 0 0 .7 1.3M121.7 81.1v.6M121.9 81.1l.3 .3M122.1 81.8a1.71 1.71 0 0 1-1 1.2M122.2 86.7l-.8-.7v1.3"/>
<path d="M122.2 91.1l-.8-.8v1.4M122.3 82.5v.5M122.6 82.1v.8M122.6 82.1h.8M122.6 82.9h.8M122.9 85.8h1M122.9 85.7v1.7M122.9 86.5h1M122.9 86.1h1M122.9 90.2l1-.1v.8M122.9 90.1v1.7M122.9 90.8h1"/>
<path d="M122.9 90.5h1M123 81.8h.1M123.3 85.4l.2 .4M123.3 89.8l.2 .4M123.4 86.5l.8 .8M123.4 90.9l.8 .8M123.4 82.1v.8M123.5 87.1l-.7 .3M123.5 91.5l-.7 .3M123.6 82.9h.8M123.6 82.1h.8M123.6 82.1v.8"/>
<path d="M123.9 85.7v.8M124.1 81.8h-1.1v-.7l1.1 .1v.6M124.2 86.7l-.4 .3M124.2 91.1l-.4 .3M124.4 82.1v.8M124.7 86.2h.5M124.7 90.5h.5M124.7 81.7h.7M124.8 85.7l.2 .3M124.8 90.1l.2 .2M124.8 86.5a.32 .32 0 0 1 .3 .2 .32 .32 0 0 1-.1 .3M124.9 87.1a2.14 2.14 0 0 0 1.6 .2"/>
<path d="M124.9 91.5a2.14 2.14 0 0 0 1.6 .2M125 81.3v1.7M125 87.1l-.2 .3M125.2 86.1l-.4 .4M125.2 90.5l-.4 .4a.32 .32 0 0 1 .3 .2 .32 .32 0 0 1-.1 .3l-.2 .4M125.3 82.3l-.3-.5-.3 .7M125.3 81.1l-.6 .2M125.5 85.5h.7M125.5 86.2h.7M125.5 86h.7M125.5 85.4v1.7M125.5 89.9h.7"/>
<path d="M125.5 90.6h.7M125.5 90.3h.7M125.5 89.8v1.7M125.7 81.5l.4 .2M125.7 86.9l-.4 .3M125.7 91.3l-.4 .3M125.8 82.3l.3 .4M125.8 86.4l.2 .4 .4 .3M125.8 90.7l.2 .5 .4 .3M125.8 81.3h.7M125.9 81l-.5 .6M126 82.1h.6"/>
<path d="M126.1 81.9l-.7 .7M126.2 85.5v.8M126.2 89.9v.7M126.3 86.3l-.4 .3M126.3 90.7l-.4 .3M126.5 81.2l-.4 .5-.7 .3M126.6 82l-.5 .7-.7 .4M126.7 86.1h.9M126.7 90.5h.9M126.8 85.6l.2 .4M126.8 90l.2 .4M127.1 86.1l-.4 .7"/>
<path d="M127.1 90.5l-.4 .7M127.1 81.6v1.4M127.1 85.4v2M127.1 89.8v2M127.2 86.2l.3 .4M127.2 90.6l.3 .4M127.2 81.1l-.5 1.1M127.2 82.9h1.4M127.4 81.5h1.2M127.4 85.6l-.2 .3M127.4 90l-.2 .3M127.6 81.8l.2 .8"/>
<path d="M127.7 86.1l.4 .3M127.7 90.5l.4 .3M127.8 85.7l.3 .3M127.8 90.1l.3 .3M128 81.1v.4M128.4 85.4v2M128.4 89.8v2M128.4 81.6l-.4 1.2M128.7 86.6l-1.2 .2M128.7 91l-1.2 .2M128.9 82.4h1.3M128.9 91.1h1.3"/>
<path d="M129 85.5h1.7M129 81.8h1.4M129 85.8h1.7M129 90.5h1.4M129.1 85.7l-.2 .4M129.1 82l.3 .2M129.1 90.7l.3 .3M129.2 81.5h1.4M129.2 86.5h1.3M129.2 87.1h1.3M129.2 86.8h1.3M129.2 90.2h1.4"/>
<path d="M129.2 86.5v.6M129.2 86h.3M129.4 81l-.6 .7M129.4 89.8l-.6 .7M129.4 81.3h1.4M129.4 90h1.4M129.6 86.2l-.5 .1M129.6 82.3l.6 .5M129.6 91.1l.6 .5M129.6 82.3l-.7 .5M129.6 91.1l-.7 .5M129.7 81.8v1.2"/>
<path d="M129.7 90.6v1.2M129.7 87.1l.3 .2M129.8 85.5v1.7M130 86.2l.5 .1M130 82l-.2 .2M130 90.7l-.2 .3M130.4 81.6v.8M130.4 90.4v1l.4 .4M130.4 86l-.4 .1M130.4 82.3l.4 .7M130.5 86.5v.6M130.7 87.1v.2h-.7"/>
<path d="M130.8 85.7l-.2 .3M130.8 82.6v.4M130.8 91.3v.5M130.9 81.9h1.1M130.9 90.6h1.1M131 85.8h.6M131.1 82.7h.8M131.1 91.5h.8M131.1 82.2v.6M131.1 90.9v.7M131.1 87.1v-.7h.4v.7h-.4M131.2 81.5h.7"/>
<path d="M131.2 90.2h.7M131.2 85.8l-.4 1M131.3 81.1l-.3 .6M131.3 89.8l-.3 .6M131.5 81.4v1.3M131.5 90.2v1.3M131.5 87.1h.1M131.7 86.4l.3 .4M131.8 86h1.1M131.9 82.9h1M131.9 91.7h1M131.9 82.2v.6"/>
<path d="M131.9 90.9v.7M131.9 85.5l.3 .2M131.9 85.9l-.2 .5M132 81.3h.8M132 90h.8M132.1 87l.2 .4M132.2 87.2l-.6 .1M132.2 86.3l-.6 1M132.4 81.3v1.6M132.4 90v1.7M132.4 86.4l.3 .4M132.6 85.9l-.2 .5"/>
<path d="M132.7 85.4l-.2 .3M132.7 87l.3 .4M132.8 87.2l-.5 .1M132.9 86.3l-.6 1M133.2 85.4v1.9M133.2 85.5h.6M133.2 86h.6M133.2 85.7h.6M133.6 86.4v.7M133.6 86.1l-.3 .4M133.8 85.4v.6M134 86.1l.2 .6 .4 .3"/>
<path d="M134.2 85.4v.6M134.2 85.5h.6M134.2 86h.6M134.2 85.7h.6M134.2 86.2l.2 .1M134.4 86.5l-.5 .6M134.6 86.8v.3M134.6 86.4l-.9 .1M134.8 85.4v2l-.3-.2M176.8 81.3l.4-.4v2.1M176.8 85.7l.4-.4v2.1M176.8 90.1l.4-.4v2.1"/>
<path d="M112.1 101.7h84.4M112.1 106.1h84.4M55.9 124.1h-1.6l1.1-1.4v2.1M78.3 123a.61 .61 0 0 0-.6-.3 .61 .61 0 0 0-.5 .4 1.18 1.18 0 0 0 .5 1.7 .66 .66 0 0 0 .7-.6 .66 .66 0 0 0-.6-.7 .66 .66 0 0 0-.7 .6M97.1 122.8a.47 .47 0 0 0 .2 .7 .77 .77 0 0 1 .8 .3 .77 .77 0 0 1 .1 .8l-.4 .2-.8-.2a.77 .77 0 0 1 .1-.8 .77 .77 0 0 1 .8-.3 .47 .47 0 0 0 .2-.7zM18.4 152.2l.5-.4v2.1M30.2 150.3l.4-.5 .6 .1a.46 .46 0 0 1 .1 .7l-1.2 1.3h1.4M53.9 157.7h1.1l-.6 .9a.66 .66 0 0 1 .7 .7 .66 .66 0 0 1-.9 .5l-.5-.1v-.3M77.6 157.7h-1l-.1 .9a.75 .75 0 0 1 1.2 .1 .75 .75 0 0 1-.2 1.1 .75 .75 0 0 1-1.1-.4M100.4 157.7h1.4l-.9 2.1M124.4 158.4a.66 .66 0 0 1-.9 .6 .66 .66 0 0 1-.2-1.1 .66 .66 0 0 1 1 .1 1.97 1.97 0 0 1-.2 1.7 .62 .62 0 0 1-.9-.2"/>
</g>
<g fill="none" stroke="#000" stroke-width=".25">
<path d="M54.9 126.4l.2 1.5M77.6 126.4l.2 1.5M97.6 126.4l.2 1.5M124.7 126.4l.2 1.5M18.8 155.6l1.2 6.4M31.7 153.6l.9 3.2M53.4 153.1l.9 3M76.1 153.1l.8 3M100 153.1l.9 3M123.1 153.1l.9 3"/>
<circle cx="54.9" cy="123.7" r="2.69"/>
<circle cx="77.6" cy="123.7" r="2.69"/>
<circle cx="97.5" cy="123.7" r="2.69"/>
<circle cx="18.8" cy="152.9" r="2.69"/>
<circle cx="30.7" cy="151" r="2.69"/>
<circle cx="54.2" cy="158.8" r="2.69"/>
<circle cx="76.9" cy="158.8" r="2.69"/>
<circle cx="100.9" cy="158.8" r="2.69"/>
<circle cx="124" cy="158.8" r="2.69"/>
</g>
<!-- layer: TEXT -->
<g fill="none" stroke="#000" stroke-width=".25">
<path d="M58.1 147.6h-.6l.4-.6v.9M58.1 154.2h-.6v.4l.6 .1v.3l-.2 .2-.4-.2M59.3 155.3l.2-.1v.9M59.3 156.1h.3M62 147.1l.1-.1h.3l.2 .1-.2 .4-.4 .1v.3h.6M62 154.4l.1-.2h.3l.2 .2v.2l-.3 .1M62.4 154.7l.2 .2-.2 .3-.4-.2M80.8 147.6h-.6l.4-.6v.9M80.8 154.2h-.6v.4l.6 .1-.2 .5-.4-.2M82 155.3l.2-.1v.9M82 156.1h.3M84.7 147.1l.1-.1h.3l.1 .1-.1 .4-.4 .1v.3h.5"/>
<path d="M84.7 154.4l.1-.2h.3l.1 .4-.3 .1M85.1 154.7l.1 .2-.1 .3-.4-.2M104.5 146.2h-.7l.5-.8v1.2M104.5 154.5h-.7v.4h.5l.2 .2v.4l-.2 .2h-.3l-.2-.2M106.1 155.9l.2-.2v1.2M106.1 156.9h.4M109.4 145.6l.2-.2h.4l.1 .2-.1 .4-.6 .2v.4h.7M109.4 154.7l.2-.2h.4l.1 .4-.3 .2M110 155.1l.1 .2-.1 .4h-.4l-.2-.2M127.8 147.6h-.6l.5-.6v.9M127.8 154.2h-.6v.4l.6 .1-.1 .5-.5-.2M129.1 155.3l.1-.1v.9"/>
<path d="M129.1 156.1h.3M131.7 147.1l.2-.1h.3l.1 .1-.1 .4-.5 .1v.3h.6M131.7 154.4l.2-.2h.3l.1 .4-.3 .1M132.2 154.7l.1 .2-.1 .3-.5-.2"/>
</g>
<text font-size="19.8" x="100.2" y="51.2">編號</text>
<text font-size="11.9" x="171.4" y="52.2">數量</text>
<text font-size="11.5" x="178.2" y="51.5">廠牌</text>
<g font-size="11">
<text x="49.3" y="200.3">泓陞自動</text>
<text x="93.3" y="200.3">化科技有限公司</text>
</g>
<text font-size="9.7" x="143.9" y="49.7">規 格</text>
<g font-size="8.2">
<text x="178.3" y="199.6">機器</text>
<text x="194.8" y="199.6">名稱</text>
</g>
<g font-size="6.6">
<text x="61.2" y="30.9">PPR Plug and O-ring auto assembly machine 空壓迴路 (S4)</text>
<text x="226.3" y="30.9">圖</text>
</g>
<g font-size="5.3">
<text x="181.3" y="53.6">SMC</text>
<text x="181.3" y="57.9">SMC</text>
<text x="181.3" y="62.4">DOYO</text>
<text x="181.3" y="66.7">Mindman</text>
<text x="181.3" y="70.9">DOYO</text>
<text x="181.3" y="75.5">SMC</text>
<text x="181.3" y="79.7">DOYO</text>
<text x="181.3" y="88.5">DOYO</text>
<text x="181.3" y="84.3">Mindman</text>
<text x="113.6" y="93.1">10</text>
<text x="181.3" y="93.1">Mindman</text>
<text x="122.4" y="125.9">10</text>
</g>
<text font-size="5" x="216" y="198.5">PPR Plug and O-ring auto assembly machine</text>
<g font-size="4.9">
<text x="140.1" y="57.9">AC40A-04DG-A</text>
<text x="140.1" y="62.4">TV2510-DC24V</text>
<text x="140.1" y="66.7">MCGD-03-16-50</text>
<text x="140.1" y="75.5">MHZ2-20D-M9BL</text>
<text x="140.1" y="84.3">MCMA-11-25-75-A-N</text>
<text x="140.1" y="93.1">MCGD-03-12-50</text>
</g>
<g font-size="4.4">
<text x="140.1" y="70.9">TV2510-DC24V</text>
<text x="140.1" y="79.7">TV2520-DC24V</text>
<text x="140.1" y="88.5">TV2510-DC24V</text>
</g>
</svg>
